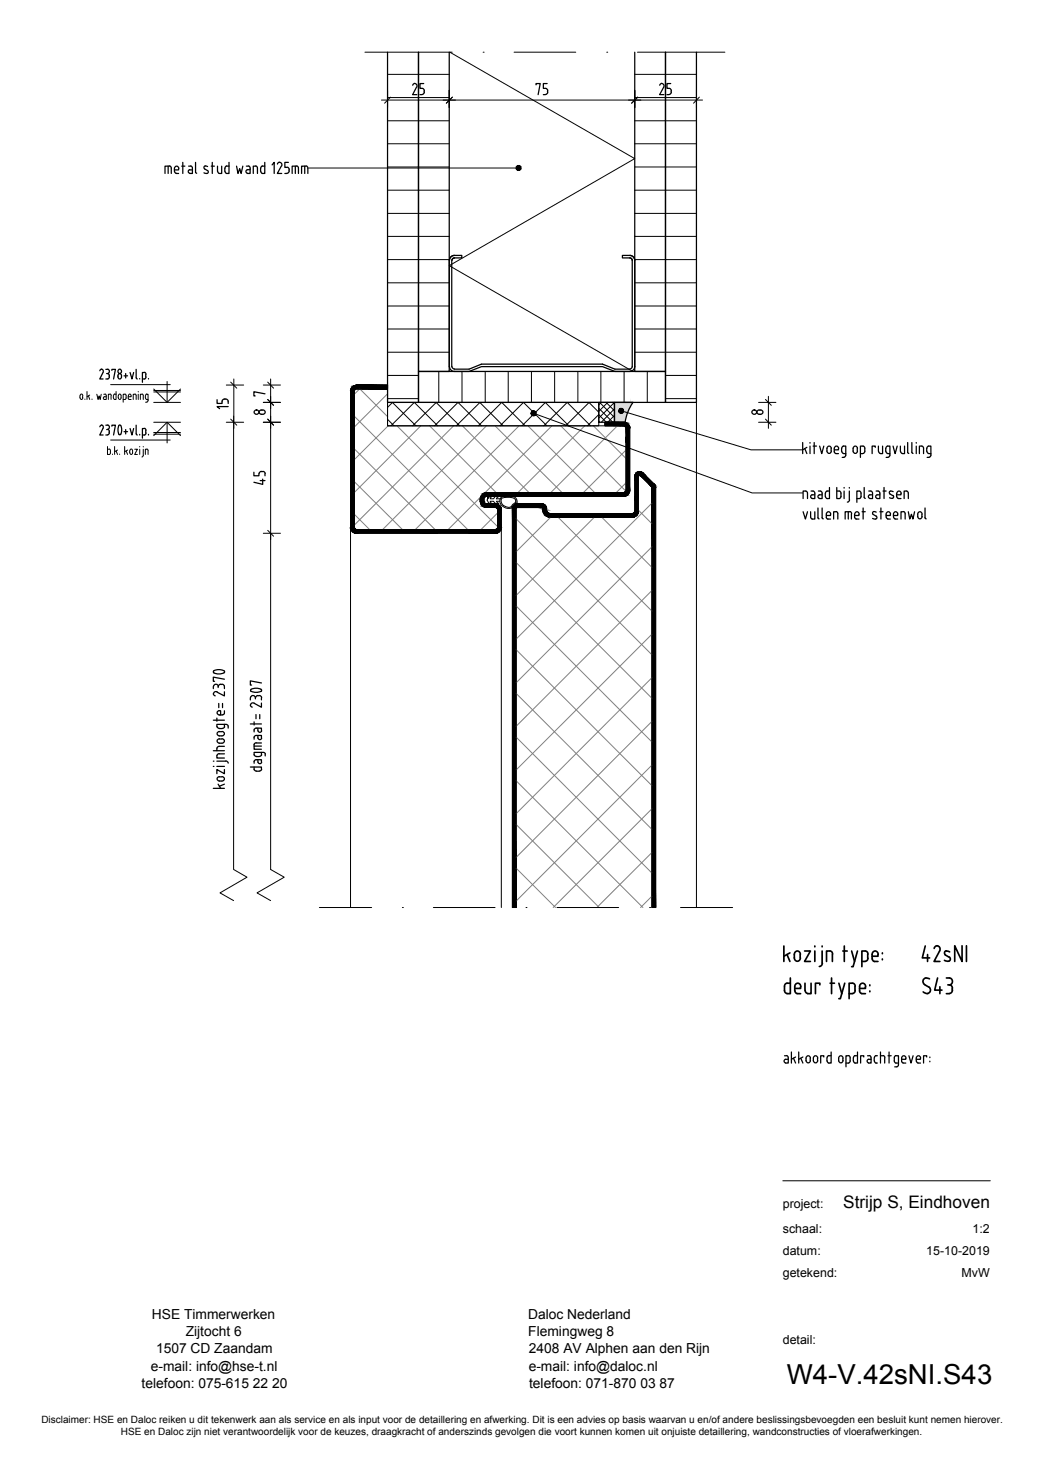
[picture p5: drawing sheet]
<svg xmlns="http://www.w3.org/2000/svg" width="210mm" height="297mm" viewBox="0 0 210 297" stroke-linecap="round" stroke-linejoin="round" font-family="sans-serif">
<g fill="#000" stroke="#000" stroke-width=".2">
<path d="M126.3 99.7h1.1zM129.3 95.5h.4zM72 108h.4zM98.7 100.9v.1zM100.4 107.2h1zM104.1 102.2h6.1zM111.2 104.7h17zM128.1 104h1z"/>
<path d="M104.5 34v.2l.5-.2zM104.5 34.2l.5-.2-.3 .4zM105 34l-.3 .4 .3 .1z"/>
<path d="M104.7 33.6l.3 .4v-.5zM104.7 33.6l.3 .4-.5-.2zM104.5 33.8v.2h.5z"/>
<path d="M105 34v.5l.2-.1zM105 34l.4 .2-.2 .2zM105 34l.4 .2 .1-.2z"/>
<path d="M105 34h.5l-.1-.2zM105.2 33.6l.2 .2-.4 .2zM105 33.5v.5l.2-.4z"/>
<path d="M71 79.1h.7zM71 79.1h.7z"/>
<path d="M71 79.1l.7 .1zM71 79.1l.7 .1z"/>
<path d="M71 79.2l.7 13.8v-13.8zM71 79.2l.7 13.8h-.7z"/>
<path d="M71 79h.8zM71 79l.7 .1z"/>
<path d="M71 78.9h.8zM71 78.9l.8 .1zM71 79h.8zM71 79h.8z"/>
<path d="M71 78.9h.9zM71 78.9h.9z"/>
<path d="M71 78.9h.9zM71 78.9h.8z"/>
<path d="M71 78.8h1zM71 78.8l.9 .1z"/>
<path d="M71.1 78.8h1zM71 78.8h1z"/>
<path d="M72.1 78h6.3zM71.9 78h6.5z"/>
<path d="M71.9 78l6.5 .1zM71.7 78.1h6.7z"/>
<path d="M71.7 78.1l6.7 .1zM71.6 78.2h6.8z"/>
<path d="M71.6 78.2l6.8 .1zM71.4 78.3h7z"/>
<path d="M71.4 78.3h7zM71.3 78.3h7.1z"/>
<path d="M71.3 78.3l7.1 .2v-.2zM71.3 78.3l7.1 .2h-7.2z"/>
<path d="M71.2 78.5l7.2 .1v-.1zM71.2 78.5l7.2 .1h-7.3z"/>
<path d="M71.1 78.6l7.3 .2v-.2zM71.1 78.6l7.3 .2h-7.3z"/>
<path d="M71 93l.7 13.8v-13.8zM71 93l.7 13.8h-.7z"/>
<path d="M107.5 83.5v.3l.5-.1zM107.5 83.8l.5-.1-.4 .3zM107.6 84l.2 .1 .2-.4z"/>
<path d="M108 83.7l-.2 .4 .3 .1zM108 83.7l.3 .4-.2 .1zM108 83.7l.3 .4 .2-.3z"/>
<path d="M107.9 83.2l.1 .5 .2-.5zM107.7 83.3l.2-.1 .1 .5zM107.7 83.3l-.2 .2 .5 .2z"/>
<path d="M108 83.7l.5 .1v-.2zM108 83.7l.4-.4 .1 .3zM108.2 83.2l-.2 .5 .4-.4z"/>
<path d="M98.3 99.7l13.7 .1zM98.2 99.8h13.8z"/>
<path d="M98.2 99.8h13.8zM98.1 99.8h13.9z"/>
<path d="M98.1 99.8l13.9 .1zM98.1 99.8l13.9 .1z"/>
<path d="M98.1 99.9h13.9zM97.8 99.9h14.2z"/>
<path d="M97.8 99.9l14.2 .2v-.2zM97.8 99.9l14.2 .2h-14.3z"/>
<path d="M125.3 83l-.1 .3 .5-.1zM125.2 83.3l.5-.1-.4 .3zM125.3 83.5l.3 .2 .1-.5z"/>
<path d="M125.7 83.2l-.1 .5h.3zM125.7 83.2l.4 .4-.2 .1zM125.7 83.2l.4 .4 .1-.3z"/>
<path d="M125.6 82.7l.1 .5 .2-.5zM125.4 82.8l.2-.1 .1 .5zM125.4 82.8l-.1 .2 .4 .2z"/>
<path d="M125.7 83.2l.5 .1v-.3zM125.7 83.2l.4-.4 .1 .2zM125.9 82.7l-.2 .5 .4-.4z"/>
<path d="M122.5 85.5h4.1zM122.5 85.5h4.1z"/>
<path d="M122.5 85.5l4.3 .1zM122.5 85.5l4.3 .1z"/>
<path d="M122.5 85.6l4.4 .1-.1-.1zM122.5 85.6l4.4 .1h-4.4z"/>
<path d="M122.5 85.7l4.6 .1zM122.5 85.7l4.6 .1z"/>
<path d="M122.5 85.8l4.7 .2-.1-.2zM122.5 85.8l4.7 .2h-4.7z"/>
<path d="M122.5 86h4.8zM122.5 86h4.8z"/>
<path d="M122.5 86l4.8 .1zM122.5 86l4.8 .1z"/>
<path d="M112 99.9h15.3zM112 99.9l15.2 .1z"/>
<path d="M122.5 86.1l4.9 .1zM122.5 86.1l4.9 .1z"/>
<path d="M112 99.9h15.3zM112 99.9h15.3z"/>
<path d="M126.4 86.2l1 .1zM126.4 86.2l1 .1z"/>
<path d="M126.4 86.3h1zM126.4 86.3h1z"/>
<path d="M126.5 99.6l.9 .1zM126.5 99.6l.9 .1z"/>
<path d="M126.5 99.7h.9zM126.4 99.7h1z"/>
<path d="M126.3 99.7h1.1zM126.3 99.7h1.1zM126.2 99.7h1.2z"/>
<path d="M112 99.7l15.3 .2 .1-.2zM112 99.7l15.3 .2h-15.3z"/>
<path d="M126.5 86.3h.9zM126.5 86.3h.9z"/>
<path d="M126.5 86.3l.9 .1zM126.5 86.3l.9 .1z"/>
<path d="M126.6 86.4l.9 .1zM126.6 86.4l.9 .1z"/>
<path d="M126.7 99.5h.7zM126.7 99.5h.7z"/>
<path d="M126.6 99.5l.8 .1zM126.6 99.5l.8 .1z"/>
<path d="M126.6 99.6h.8zM126.5 99.6h.9z"/>
<path d="M126.5 99.6h.9zM126.5 99.6h.9z"/>
<path d="M126.7 86.5h.8zM126.7 86.5h.8z"/>
<path d="M126.7 86.5l.8 .1zM126.7 86.5l.8 .1z"/>
<path d="M126.7 86.6h.8zM126.7 86.6h.8z"/>
<path d="M126.7 86.6h.8zM126.7 86.6h.8z"/>
<path d="M126.7 86.6l.8 .1zM126.7 86.6l.8 .1z"/>
<path d="M126.7 86.7l.8 12.6v-12.6zM126.7 86.7l.8 12.6h-.8z"/>
<path d="M126.7 99.3h.8zM126.7 99.3h.8z"/>
<path d="M126.7 99.3l.8 .1zM126.7 99.3l.8 .1zM126.7 99.4h.8zM126.7 99.4h.8z"/>
<path d="M126.7 99.4h.8zM126.7 99.4l.7 .1zM126.7 99.5h.7zM126.7 99.5h.7z"/>
<path d="M128.5 96.3h.8zM128.5 96.3h.8zM128.5 96.3h.8zM128.5 96.3h.8z"/>
<path d="M128.5 96.5h.7zM128.5 96.5h.7z"/>
<path d="M128.5 96.5l.7 4.5v-4.5zM128.5 96.5l.7 4.5h-.7z"/>
<path d="M128.5 96.4h.7zM128.5 96.4h.7z"/>
<path d="M128.5 96.4h.7zM128.5 96.4l.7 .1z"/>
<path d="M128.5 96.3h.8zM128.5 96.3l.7 .1z"/>
<path d="M128.5 96.3h.8zM128.5 96.3h.8z"/>
<path d="M128.5 96.3h.9zM128.5 96.3h1z"/>
<path d="M128.5 96.3h.9zM128.5 96.3h.8z"/>
<path d="M128.5 96.3h1zM128.5 96.3h1z"/>
<path d="M129.5 96.3h1.1zM129.5 96.3h1.1z"/>
<path d="M129.3 95.5l.5 .1zM129.1 95.6h.7z"/>
<path d="M129.1 95.6l.9 .1zM128.9 95.7h1.1z"/>
<path d="M128.9 95.7l1.3 .1-.2-.1zM128.9 95.7l1.3 .1h-1.4z"/>
<path d="M128.8 95.8l1.5 .2-.1-.2zM128.8 95.8l1.5 .2h-1.6z"/>
<path d="M128.7 96l1.8 .1-.2-.1zM128.7 96l1.8 .1h-2z"/>
<path d="M128.5 96.1l2.1 .2-.1-.2zM128.5 96.1l2.1 .2h-2.1z"/>
<path d="M129.5 96.3h1.1zM129.5 96.3h1.1z"/>
<path d="M129.5 96.3h1.1zM129.5 96.3h1.1z"/>
<path d="M129.6 96.3h1.1zM129.6 96.3h1.1z"/>
<path d="M129.6 96.3h1.1zM129.6 96.3h1.1z"/>
<path d="M129.6 96.3l2.8 1.7-1.7-1.7zM129.6 96.3l2.8 1.7h-1z"/>
<path d="M131.4 98l1.1 .2-.1-.2zM131.4 98l1.1 .2h-1z"/>
<path d="M131.5 98.2l1.1 .1-.1-.1zM131.5 98.2l1.1 .1h-1z"/>
<path d="M131.6 98.3l1.1 .2-.1-.2zM131.6 98.3l1.1 .2h-1z"/>
<path d="M131.7 98.5l1 .1v-.1zM131.7 98.5l1 .1h-.8zM131.9 98.6h.8zM131.9 98.6h.8z"/>
<path d="M131.9 98.6h.8zM131.9 98.6h.8z"/>
<path d="M131.9 98.6l.8 .1zM131.9 98.6l.8 .1z"/>
<path d="M132 98.7h.7zM132 98.7h.7z"/>
<path d="M132 98.7h.7zM132 98.7h.7z"/>
<path d="M132 98.7l.7 85.1v-85.1zM132 98.7l.7 85.1h-.7z"/>
<path d="M71 106.8h.7zM71 106.8h.7z"/>
<path d="M71 106.8h.7zM71 106.8h.7z"/>
<path d="M71 106.8l.7 .1zM71 106.8l.7 .1z"/>
<path d="M71 106.9h.8zM71 106.9h.8z"/>
<path d="M71 106.9l.8 .1zM71 106.9l.8 .1z"/>
<path d="M71 107h.8zM71 107h.8zM71 107h.8zM71 107h.8z"/>
<path d="M71 107h.8zM71 107h.8z"/>
<path d="M71 107l.9 .1zM71 107l.9 .1z"/>
<path d="M71 107.1l1 .1zM71 107.1l1 .1z"/>
<path d="M71 107.2h1zM71 107.2h1z"/>
<path d="M71.1 107.2h1zM71.1 107.2h1z"/>
<path d="M71.1 107.2l1.1 .1zM71.1 107.2l1.1 .1z"/>
<path d="M71.1 107.3h1.3zM71.1 107.3h1.3z"/>
<path d="M71.1 107.3l1.3 .1zM71.1 107.3l1.3 .1z"/>
<path d="M71.2 107.4l1.2 .2v-.2zM71.2 107.4l1.2 .2h-1.1z"/>
<path d="M71.3 107.6h1.1zM71.3 107.6h1.1z"/>
<path d="M71.3 107.6l1.1 .1zM71.3 107.6l1.1 .1z"/>
<path d="M71.4 107.7l1 .1zM71.4 107.7l1 .1z"/>
<path d="M71.5 107.8l.9 .1zM71.5 107.8l.9 .1z"/>
<path d="M71.6 107.9h.8zM71.6 107.9h.8z"/>
<path d="M71.7 107.9h.7zM71.7 107.9h.7z"/>
<path d="M71.9 107.9l.5 .1zM71.9 107.9l.5 .1zM72 108h.4z"/>
<path d="M72.4 107.3l16.1 .7v-.7zM72.4 107.3l16.1 .7h-16.1z"/>
<path d="M88.5 107.3l7.9 .7v-.7zM88.5 107.3l7.9 .7h-7.9z"/>
<path d="M97.2 100.9l.8 .1v-.1zM97.2 100.9l.8 .1h-.8z"/>
<path d="M97.2 101h.8zM97.2 101h.8z"/>
<path d="M97.2 101l.8 .5v-.5zM97.2 101l.8 .5h-.8zM97.2 101.5h.8zM97.2 101.5h.8z"/>
<path d="M97.2 101.5l.8 .1zM97.2 101.5l.8 .1z"/>
<path d="M97.2 101.6l.8 .1v-.1zM97.2 101.6l.8 .1h-.8z"/>
<path d="M97.2 100.8h.8zM97.2 100.8l.8 .1z"/>
<path d="M97.3 100.7h.7zM97.3 100.7l.7 .1z"/>
<path d="M97.2 101.7h.8zM97.2 101.7h.8z"/>
<path d="M97.2 101.7l.9 .1zM97.2 101.7l.9 .1z"/>
<path d="M97.3 100.7h.8zM97.3 100.7h.7z"/>
<path d="M97.3 101.8l.9 .1zM97.3 101.8l.9 .1z"/>
<path d="M97.3 100.6h.9zM97.3 100.6l.8 .1z"/>
<path d="M97.3 101.9l1 .1zM97.3 101.9l1 .1zM97.3 102h1zM97.3 102h1z"/>
<path d="M97.3 100.5h1zM97.3 100.5l.9 .1z"/>
<path d="M97.3 102h1zM97.3 102h1z"/>
<path d="M97.4 100.5h.9zM97.3 100.5h1z"/>
<path d="M97.4 100.5h.9zM97.4 100.5h.9z"/>
<path d="M98.8 100.7v.1zM98.8 100.7l-.1 .1z"/>
<path d="M98.8 100.5h.3zM98.8 100.5h.3z"/>
<path d="M98.8 100.6v.1l.2-.1zM98.8 100.6v.1z"/>
<path d="M98.8 100.5h.3zM98.8 100.5l.2 .1z"/>
<path d="M97.4 100.5h2.7zM97.4 100.5h2.9z"/>
<path d="M97.3 102h3.1zM97.3 102h3.1z"/>
<path d="M100.3 102.8h1.1zM100.4 102.8h1zM100.4 102.8h1z"/>
<path d="M97.4 102l3.2 .1zM97.4 102l3.2 .1z"/>
<path d="M96.4 108h4zM96.4 108h4.2z"/>
<path d="M97.4 102.1h3.4zM97.4 102.1h3.4z"/>
<path d="M97.4 102.1l3.4 .1zM97.4 102.1l3.4 .1z"/>
<path d="M96.4 107.9h4.4zM96.4 107.9l4.2 .1z"/>
<path d="M97.5 102.2h3.4zM97.5 102.2h3.4z"/>
<path d="M97.5 102.2l3.5 .1zM97.5 102.2l3.5 .1z"/>
<path d="M96.4 107.8h4.5zM96.4 107.8l4.4 .1z"/>
<path d="M97.5 102.3h3.6zM97.5 102.3h3.6z"/>
<path d="M96.4 107.7l4.5 .1 .1-.1zM96.4 107.7l4.5 .1h-4.5z"/>
<path d="M97.6 102.3l3.5 .1zM97.6 102.3l3.5 .1z"/>
<path d="M97.6 102.4h3.5zM97.6 102.4h3.5z"/>
<path d="M97.7 102.4l3.5 .1zM97.7 102.4l3.5 .1z"/>
<path d="M96.4 107.6h4.7zM96.4 107.6l4.6 .1z"/>
<path d="M97.7 102.5l3.6 .1zM97.7 102.5l3.6 .1z"/>
<path d="M97.9 102.6h3.4zM97.9 102.6h3.4z"/>
<path d="M96.4 107.4l4.7 .2 .2-.2zM96.4 107.4l4.7 .2h-4.7z"/>
<path d="M98 102.6l3.3 .1zM98 102.6l3.3 .1z"/>
<path d="M98.1 102.7h3.3zM98.1 102.7h3.3zM98.2 102.7h3.2zM98.2 102.7h3.2z"/>
<path d="M100.2 102.7h1.2zM100.2 102.7h1.2z"/>
<path d="M100.3 102.7l1.1 .1zM100.3 102.7l1.1 .1zM100.3 102.8h1.1z"/>
<path d="M100.4 102.8l1 .1zM100.4 102.8l1 .1z"/>
<path d="M100.5 102.9h.9zM100.5 102.9h.9z"/>
<path d="M100.6 102.9h.8zM100.6 102.9h.8z"/>
<path d="M100.6 102.9l.8 .2v-.2zM100.6 102.9l.8 .2h-.7z"/>
<path d="M100.6 107.1h.8zM100.5 107.1h.9z"/>
<path d="M100.5 107.1l.9 .1zM100.4 107.2h1z"/>
<path d="M100.4 107.2h1zM100.4 107.2h1zM100.3 107.2h1.1z"/>
<path d="M100.3 107.2h1.1zM100.3 107.2h1.1z"/>
<path d="M100.3 107.2l1.1 .1zM100.2 107.3h1.2z"/>
<path d="M96.4 107.3l4.9 .1 .1-.1zM96.4 107.3l4.9 .1h-4.9z"/>
<path d="M100.7 107l.7 .1v-.1zM100.7 107l.7 .1h-.8zM100.6 107.1h.8zM100.6 107.1h.8z"/>
<path d="M100.7 103.1h.8zM100.7 103.1h.8z"/>
<path d="M100.7 103.1h.8zM100.7 103.1h.8z"/>
<path d="M100.7 103.1l.8 .1zM100.7 103.1l.8 .1z"/>
<path d="M100.7 103.2h.8zM100.7 103.2h.8zM100.7 103.2h.8zM100.7 103.2h.8z"/>
<path d="M100.7 103.2l.8 3.6v-3.6zM100.7 103.2l.8 3.6h-.8zM100.7 106.8h.8zM100.7 106.8h.8z"/>
<path d="M100.7 106.8h.8zM100.7 106.8h.8z"/>
<path d="M100.7 106.8l.8 .1zM100.7 106.8l.8 .1z"/>
<path d="M100.7 106.9h.8zM100.7 106.9h.8z"/>
<path d="M100.7 106.9h.8zM100.7 106.9l.7 .1z"/>
<path d="M103.7 102.9h.8zM103.7 102.9h.8z"/>
<path d="M103.7 102.9h.8zM103.7 102.9h.8z"/>
<path d="M103.7 102.9l.8 .1zM103.7 102.9l.8 .1z"/>
<path d="M103.7 103l.8 80.8v-80.8zM103.7 103l.8 80.8h-.8z"/>
<path d="M103.7 102.8h.8zM103.7 102.8h.9z"/>
<path d="M103.7 102.8l.8 .1zM103.7 102.8l.8 .1z"/>
<path d="M103.7 102.9h.8zM103.7 102.9h.8z"/>
<path d="M103.7 102.8h.9zM103.7 102.8h.9z"/>
<path d="M103.8 102.8h.8zM103.8 102.8h.8z"/>
<path d="M103.8 102.8h.8zM103.7 102.8h.9z"/>
<path d="M103.8 102.8h.8zM103.8 102.8h.9z"/>
<path d="M104.7 102h5.1zM104.5 102h5.3z"/>
<path d="M104.5 102l5.4 .1zM104.4 102.1h5.5z"/>
<path d="M104.4 102.1h5.5zM104.4 102.1h5.5z"/>
<path d="M104.4 102.1h5.7zM104.4 102.1h5.7h-5.8z"/>
<path d="M104.3 102.1h5.8zM104.2 102.1h5.9z"/>
<path d="M104.2 102.1l6 .1zM104.1 102.2h6.1zM104.1 102.2h6.1z"/>
<path d="M104.1 102.2l6.3 .1-.2-.1zM104.1 102.2l6.3 .1h-6.5zM103.9 102.3h6.5zM103.9 102.3h6.5z"/>
<path d="M103.9 102.3l6.6 .2-.1-.2zM103.9 102.3l6.6 .2h-6.7zM103.8 102.5h6.7zM103.8 102.5h6.7z"/>
<path d="M103.8 102.5l6.7 .1v-.1zM103.8 102.5l6.7 .1h-6.7z"/>
<path d="M103.8 102.6l6.8 .1zM103.8 102.6l6.8 .1z"/>
<path d="M103.8 102.7l6.8 .1zM103.8 102.7l6.8 .1z"/>
<path d="M109.6 102.8h1zM109.6 102.8h1z"/>
<path d="M109.7 102.8h.9zM109.7 102.8h.9z"/>
<path d="M109.7 102.8h.9zM109.7 102.8h.9z"/>
<path d="M109.8 102.8l.8 .1zM109.8 102.8l.8 .1z"/>
<path d="M109.8 102.9h.8zM109.8 102.9h.8zM109.8 102.9h.8zM109.8 102.9h.8z"/>
<path d="M109.8 102.9h.8zM109.8 102.9h.8z"/>
<path d="M109.9 102.9l.7 .1zM109.9 102.9l.7 .1z"/>
<path d="M109.9 103h.7zM109.9 103h.7z"/>
<path d="M109.9 103l.7 .1zM109.9 103l.7 .1z"/>
<path d="M109.9 103.1l.7 .1v-.1zM109.9 103.1l.7 .1h-.7z"/>
<path d="M109.9 103.2l.7 .1zM109.9 103.2l.7 .1z"/>
<path d="M109.9 103.3l.8 .1zM109.9 103.3l.8 .1z"/>
<path d="M109.9 103.4l.8 .1v-.1zM109.9 103.4l.8 .1h-.8z"/>
<path d="M109.9 103.5l.8 .1zM109.9 103.5l.8 .1z"/>
<path d="M109.9 103.6l.9 .1zM109.9 103.6l.9 .1z"/>
<path d="M109.9 103.7l1 .1-.1-.1zM109.9 103.7l1 .1h-.9z"/>
<path d="M110 103.8l1 .1zM110 103.8l1 .1zM110 103.9h1zM110 103.9h1z"/>
<path d="M110 103.9l1.2 .1zM110 103.9l1.2 .1z"/>
<path d="M110.1 104h1.2zM110.1 104h1.2z"/>
<path d="M110.1 104h1.4zM110.1 104h1.4z"/>
<path d="M97.7 100.1l14.3 .2v-.2zM97.7 100.1l14.3 .2h-14.5z"/>
<path d="M97.5 100.3l14.5 .2v-.2zM97.5 100.3l14.5 .2h-14.6z"/>
<path d="M100.3 100.5h11.7zM100.3 100.5h11.7z"/>
<path d="M112 100.4h14.5zM112 100.4l14.4 .1z"/>
<path d="M112 100.4h14.7zM112 100.4h14.5z"/>
<path d="M112 100.4h14.8zM112 100.4h14.7z"/>
<path d="M112 100.3h14.9zM112 100.3l14.8 .1z"/>
<path d="M112 100.2h15zM112 100.2l14.9 .1z"/>
<path d="M112 100.1h15.1zM112 100.1l15 .1z"/>
<path d="M112 100h15.2zM112 100l15.1 .1z"/>
<path d="M111.2 104.7h17zM111.2 104.7l16.8 .1z"/>
<path d="M110.9 104.7h17.5zM110.9 104.7h17.3zM111.2 104.7h17z"/>
<path d="M110.9 104.6h17.6zM110.9 104.6l17.5 .1z"/>
<path d="M110.7 104.5h18zM110.7 104.5l17.8 .1z"/>
<path d="M110.6 104.5h18.1zM110.6 104.5h18.1z"/>
<path d="M110.4 104.4l18.3 .1 .2-.1zM110.4 104.4l18.3 .1h-18.1z"/>
<path d="M110.4 104.3h18.5zM110.4 104.3l18.5 .1z"/>
<path d="M110.2 104.2l18.7 .1 .1-.1zM110.2 104.2l18.7 .1h-18.5z"/>
<path d="M110.2 104.1h18.8zM110.2 104.1l18.8 .1z"/>
<path d="M128.1 104h1zM128.1 104h1z"/>
<path d="M128.1 104h1zM128.1 104h1zM128 104h1.1z"/>
<path d="M110.1 104l18.9 .1 .1-.1zM110.1 104l18.9 .1h-18.8z"/>
<path d="M128.3 103.9h.9zM128.2 103.9h1z"/>
<path d="M128.2 103.9h1zM128.1 104h1z"/>
<path d="M128.5 101l.7 2.5v-2.5zM128.5 101l.7 2.5h-.7z"/>
<path d="M128.5 103.5l.7 .1v-.1zM128.5 103.5l.7 .1h-.8z"/>
<path d="M128.4 103.6l.8 .1zM128.4 103.6l.8 .1z"/>
<path d="M128.4 103.7h.8zM128.4 103.7h.8z"/>
<path d="M128.4 103.7l.8 .1zM128.4 103.7l.8 .1z"/>
<path d="M128.4 103.8h.8zM128.3 103.9h.9z"/>
</g>
<g fill="none" stroke="#7f7f7f" stroke-width=".2">
<path d="M72.8 78.8l-1.1 1M72.9 78.8l5.6 5.6M78.4 79.8l-6.7 6.7M71.7 84.3l23 23M71.7 90.9l16.4 16.3M71.7 97.5l9.7 9.7M78.6 86.2l-6.9 6.9M80.3 86.2l20.4 20.4M85.2 86.2l-13.5 13.5M87 86.2l13.5 13.6M91.8 86.2l-20.1 20.1M93.6 86.2l13.5 13.6"/>
<path d="M98.5 86.2l-21 21M100.2 86.2l13.5 13.5M105.1 86.2l-21 21M106.8 86.2l13.6 13.5M111.7 86.2l-13.5 13.6M113.5 86.2l13.2 13.2M118.4 86.2l-13.6 13.6M120.1 86.2l6.6 6.6M125 86.2l-13.5 13.6M126.7 91.1l-8.6 8.6M126.7 97.8l-1.9 1.9M71.7 104.1l3.1 3.1"/>
<path d="M97.2 100.7l-6.5 6.5M100.7 103.9l-3.4 3.4M104.5 105.1l27.5 27.5M104.5 113.9l27.5 27.5M111.4 104.8l-6.9 6.9M113 104.8l19 18.9M120.3 104.8l-15.8 15.8M121.8 104.8l10.2 10.1M129.2 103.3l2.8 2.7M132 119.6l-27.5 27.5M132 110.7l-27.5 27.5M132 101.9l-27.5 27.5"/>
<path d="M104.5 122.7l27.5 27.5M104.5 131.6l27.5 27.5M132 137.2l-27.5 27.5M132 128.4l-27.5 27.5M104.5 140.4l27.5 27.5M104.5 149.3l27.5 27.5M104.5 158.1l25.6 25.7M132 154.9l-27.5 27.5M132 146.1l-27.5 27.5M104.5 166.9l16.8 16.9M104.5 175.8l7.9 8M132 172.6l-11.2 11.2"/>
<path d="M132 163.8l-20 20M132 181.5l-2.3 2.3"/>
</g>
<g fill="none" stroke="#000" stroke-width=".2">
<path d="M73.9 10.6h17.6M78.4 18.3v3.5M78.4 15.1h12.5M78.4 19.8h12.5M79 19.7l-1.1 1.2M90.9 18.3v3.5M91.1 10.6l37.4 21.5-37.6 21.7 37.2 21.4M91.6 19.7l-1.3 1.2M97.8 10.6h.1M104.1 10.6h12.4M122.8 10.6h.1M128.5 15.1h12.5"/>
<path d="M128.5 19.8h12.5M128.5 18.3v3.5M129 10.6h17.7M129.1 19.7l-1.3 1.2M141 18.3v3.5M141.6 19.7l-1.2 1.2M62.5 34h42.5M77.2 20.3h65M78.4 24.5h12.5M78.4 29.1h12.5M78.4 33.8h12.5M78.4 38.5h12.5"/>
<path d="M128.5 24.5h12.5M128.5 29.1h12.5M128.5 33.8h12.5M128.5 38.5h12.5M78.4 43.2h12.5M78.4 47.9h12.5M78.4 52.6h12.5M78.4 57.3h12.5M128.5 43.2h12.5M128.5 47.9h12.5M128.5 52.6h12.5M128.5 57.3h12.5"/>
<path d="M17.6 79.3v1.6M18.2 80l-.6 .3M19.6 79.8l.3 1.1 .2-.7 .2 .7 .2-1.1M21 79.8h.4l.1 .3v.8h-.4M22.4 77.9h12.1M23.2 79.8h.3M23.2 79.8l-.2 .3M23.5 79.3v1.6h-.3M25.3 79.8h-.4v1.6M25.3 79.8l.2 .1v.7M28 79.3v.1M28 79.8v1.1"/>
<path d="M29.7 79.8h.3v1.3M29.7 79.8l-.2 .3M31.1 78.8l2.7 2.7 2.7-2.7M31.1 79.1h5.4M31.1 79.4h5.4M33.8 77.2v4.3M45.8 78h3.5M46.7 77.4l1.2 1.2M47.3 76.7v10M53.3 78h3.5M54.2 77.4l1.2 1.2M54.8 76.7v99.4l2.7 1.5-5.5 3.2 2.8 1.6"/>
<path d="M71.7 79.2v27.6h-.7a1.44 1.44 0 0 0 1.9 1.2h27.3a1.22 1.22 0 0 0 1.3-1.2v-3.6a1.3 1.3 0 0 0-1.3-1.2h-1.9l-.3-.4v-.8l.3-.3h27.9a1.31 1.31 0 0 0 1.3-1.2l-.1-13.1a1.16 1.16 0 0 0-1.2-.7h-3.7v.7h3.9l.3 .4v12.7l-.2 .4h-.3M71.7 79.2v27.6l.3 .4 28.2 .1M71.7 79.2a.44 .44 0 0 1 .5-.4h6.2v-.8h-6.3a1.24 1.24 0 0 0-1.1 1.2v104.6M72.4 78.8h5.9M72.4 78.7l-.5 .1-.2 .4M78.4 78.8v7.4h47.8l.3 .1 .2 .4M78.4 62h12.5M78.4 66.6h12.5M78.4 71.3h12.5M78.4 76h6.3M88.8 75.2v6.3M93.5 75.2v6.3"/>
<path d="M98.2 75.2v6.3M102.9 75.2v6.3M107.6 75.2v6.3M112.3 75.2v6.3M117 75.2v6.3M121.6 75.2v6.3M126.3 75.2v6.3M128.5 62h12.5M128.5 66.6h12.5M128.5 71.3h12.5M131 75.2v6.3M134.7 76h6.3"/>
<path d="M16.2 80.5l.3 .4 .3-.4M16.7 80.2v.3M16.8 80.1l-.2-.3h-.3l-.1 .7M17.2 80.8v.1M17.9 80.2l.3 .7M18.6 80.8v.1M21.1 80.3h.4M21.1 80.3l-.2 .3 .2 .3M21.8 90.4v1.6h.4l.2-.3M21.8 91h.3M22.1 90.9l.2 .2 .1 .6M22.4 89.1h12.1"/>
<path d="M22.5 80.1v.8M22.5 80.1l-.1-.3h-.5v1.1M22.8 91.9v.1M22.9 80.1v.5M23 80.6l.2 .3M23.2 90.4v1.6M23.5 91.3l.3 .7M23.8 91.1l-.6 .4M23.9 80.5l.1-.5 .2-.2 .3 .2v.5M24 80.5l.2 .4 .3-.4M24.2 91.9v.1M24.9 80.9h.4"/>
<path d="M25.2 90.4v1.6M25.5 80.6l-.2 .3M25.5 91.3l.3 .7M25.8 91.1l-.6 .4M26 80.2v.6l.5 .1M26 80.1l.3-.3 .2 .2v.3h-.5M26.2 91.3v.4M26.3 91.3l.1-.3h.3l.1 .7M26.3 91.7l.3 .3 .2-.3M27 80.9v-1.1l.5 .1 .1 1M27.3 91h.5l-.5 1h.5M28.3 90.4v.1"/>
<path d="M28.3 91v1M28.4 80.9v-1.1l.6 .1v1M29 92.2l-.3 .3M29 90.4v.1M29 91v1.2M29.4 80.1v.5M29.5 81.4h.2M29.5 80.6l.2 .3M29.7 80.9h.3M29.7 91h-.3v1M29.7 90.9l.2 .2 .1 .9M30 81.1l-.3 .3"/>
<path d="M31.1 88.2l2.7-2.7 2.7 2.7M31.1 81.5h5.4M31.1 87.9h5.4M31.1 87.6h5.4M31.1 85.5h5.4M33.8 85.5v4.2M45.8 85.5h3.5M46.7 84.9l1.2 1.2M47.3 84.2v91.9l2.7 1.5-5.5 3.2 2.8 1.6M53.3 81.5h3.5M53.3 85.5h3.5M54.2 84.9l1.2 1.2"/>
<path d="M54.2 80.9l1.2 1.2M71 93h.7M78.4 81.5h42.8v4.7h-42.8zM78.4 84.9l1.4 1.3M78.4 80.7h6.3M79.1 86.2l4.8-4.7 4.7 4.7M79.4 81.5l4.8 4.7M79.5 81.5l-1.1 1M88 86.2l4.7-4.7 4.8 4.7M88.3 81.5l4.7 4.7M88.3 81.5l-4.8 4.7M96.8 86.2l4.8-4.7 4.7 4.7"/>
<path d="M97.1 81.5l4.8 4.7M97.2 81.5l-4.8 4.7M98.4 99.7a1.46 1.46 0 0 0-1.2 1.3M101.2 86.2l4.8-4.7 4.7 4.7M104 99.7v.3M108 83.7l44.2 16.1h10.3M110.1 86.2l4.7-4.7 4.7 4.7M110.4 81.5l4.7 4.7M110.4 81.5l-4.7 4.7M112 99.7v.8M119.2 81.5l2 2M119.3 81.5l-4.8 4.7"/>
<path d="M121.2 82.7l2.8 2.8M121.2 85.3l.2 .2M121.4 81.5l3 3M121.7 81.5l-.5 .5M122.7 81.5l1.7 1.7M122.7 85.5l-1.5-1.5-2.3 2.2M123 81.5l-1.8 1.8M124 81.5l.4 .4M124.4 81.5l-3.2 3.2M124.4 82.8l-2.7 2.7M124.4 84.1l-1.4 1.4M124.4 85.4l-.1 .1"/>
<path d="M125.7 83.2l26.3 7.9h10.4M126.7 86.7v12.5l-.2 .5h-28.2M126.7 88.5v1.1v-1.1M129.2 96.5v7M129.6 96.3l2.3 2.3M129.6 96.3h-.2l-.2 .2M130.2 95.8l2.2 2.2 .3 .7v85.1M130.2 95.8a1 1 0 0 0-1.1-.2 1 1 0 0 0-.6 .9v7l-.3 .4-.2 .1M131.9 98.6l.1 85.2M134.7 80.7h6.3M141 81.5v102.3M153.5 81.5h3.6"/>
<path d="M153.5 85.5h3.6M154.9 84.9l1.2 1.2M154.9 80.9l1.2 1.2M155.5 80.2v6.5M53.3 108h3.5M54.2 107.4l1.2 1.2M71.8 106.7v.3l.4 .2M72.3 107.3h14.9M72.3 107.3h.1M72.4 107.3v.7M88.5 107.3v.7M96.4 107.3v.7"/>
<path d="M97.2 101v.5M97.2 101.5a1.33 1.33 0 0 0 1.1 1.2M98.2 102.7h2M100.2 102.7l.3 .1 .2 .4v3.6M100.7 106.7l-.2 .4-.3 .1M101.3 101h-.8l.5-.5h-.2a.73 .73 0 0 0-.9 .5h-.7l.4-.5h-.3l-.3 .1-.4 .6 .5 .7 .5 .1-.4-.5h.7l.1 .1a.84 .84 0 0 0 1 .3l-.5-.4h.7M101.3 100.8a3.1 3.1 0 0 1 3.1 .1 .82 .82 0 0 1-.4 1.4l-.1 .1a1.03 1.03 0 0 1-1.5 .5 1.42 1.42 0 0 1-1.1-2.1zM101.5 106.8v77M101.6 100.9a2.77 2.77 0 0 1 2.8 .3 .67 .67 0 0 1-.6 .9l-.1 .2a.77 .77 0 0 1-1.3 .3 1.19 1.19 0 0 1-.8-1.7zM104.7 102h5M104.7 102.8h4.9M104.7 102a.99 .99 0 0 0-1 1v80.8"/>
<path d="M104.7 102.7l-.2 .3v80.8M109.7 102.7l.1 .1a1.73 1.73 0 0 0 1.7 1.9M109.7 102a.99 .99 0 0 1 .9 1M110.6 103.1l.2 .6 .7 .3h16.5M111.5 104.8h16.5M129.2 103.5a1.25 1.25 0 0 1-1.2 1.2M64.6 183.8h10.6M81.4 183.8h.1M87.7 183.8h12.5M106.5 183.8h.1M112.7 183.8h12.5M131.5 183.8h.1"/>
<path d="M137.8 183.8h10.5M158.5 239.1h41.9"/>
</g>
<g fill="#dbdbdb" stroke="#dbdbdb" stroke-width=".2">
<path d="M127.6 81.5h.5l-.5 .9z"/>
<path d="M127.6 81.5l-.5 1.9 .5-1zM127.1 81.5h.5l-.5 1.9z"/>
<path d="M127.1 81.5l-.4 2.9 .4-1zM126.7 81.5h.4l-.4 2.9z"/>
<path d="M126.7 81.5l-.2 4 .2-1.1zM126.5 81.5h.2l-.2 4z"/>
<path d="M126.5 81.5l-2.1 4h2.1zM124.4 81.5h2.1l-2.1 4z"/>
</g>
<g fill="none" stroke="#000" stroke-width=".25">
<path d="M78.4 10.6v70.9h6.3v-70.9v64.6h6.2v-64.6M83.5 17.3a.46 .46 0 0 1 .7-.3 .46 .46 0 0 1 .1 .7M84.3 17.7l-.8 1.5h.9M85 19.2h.4M85.4 17.9l.3 .1 .2 .4M85.8 16.9h-.8v1h.4M85.9 18.4v.3M85.9 18.6l-.2 .5h-.3M108.5 17.2v-.3h.8l-.4 2.3M110 19.2h.4M110.7 16.9h-.7v1l.7 .1 .2 .4M110.8 18.4v.3"/>
<path d="M110.9 18.6l-.2 .5h-.3M128.5 10.6v64.6h6.2v-64.6v70.9h6.3v-70.9M133.5 17.3a.46 .46 0 0 1 .7-.3 .46 .46 0 0 1 .1 .7M134.3 17.7l-.8 1.5h.9M135 19.2h.4M135.4 17.9l.3 .1 .2 .4M135.8 16.9h-.8v1h.4M135.8 18.4v.3M135.9 18.6l-.2 .5h-.3M34 33.6v1.5M34.3 33.6h-.9v1.5M34.3 33.6l.3 .2 .1 1.3"/>
<path d="M35.3 34.1a.45 .45 0 0 1 .5-.5 .45 .45 0 0 1 .4 .5M35.3 34.1v.6M35.3 34.7l.4 .4M35.6 35.1h.6M36.2 34.1v.3h-.9M36.8 33.6h.6M37 32.9v2.2M38.2 33.6h.4M38.4 34.4h.5M38.4 34.4a.36 .36 0 0 0-.3 .3 .36 .36 0 0 0 .3 .4M38.6 33.6l.3 .2v1.3h-.5M39.6 32.9v1.9l.2 .3"/>
<path d="M41.3 35l.6 .1M42 33.7l-.5-.1-.2 .2 .1 .4 .7 .5v.4h-.2M42.8 33.6h.6M43 32.9v2.2M44 33.6v1.1M44.9 33.6v1.5h-.7l-.1-.4M45.5 34.1v.6M45.9 33.6h.5M45.9 33.6l-.3 .2v.2M46.4 32.9v2.2h-.7l-.1-.4M47.9 33.6l.3 1.5 .3-1 .3 1 .3-1.5M49.9 33.6h.3"/>
<path d="M50.3 33.6l.3 .2v1.3h-.5M50.6 34.4h-.5a.36 .36 0 0 0-.3 .3 .36 .36 0 0 0 .3 .4M51.7 33.6h-.4v1.5M51.8 33.6l.3 .2v1.3M52.7 34.1v.6M53.1 33.6h.5M53.1 33.6l-.3 .2v.2M53.6 32.9v2.2h-.6l-.2-.4M55.1 33.4l.4-.5v2.2M56.6 32.8l-.4 .4M56.6 32.9l.4 .2v.5M56.9 33.6l-.8 1.5h.9"/>
<path d="M57.7 35.1h.4M58.1 33.9h.2l.2 .4M58.4 32.9h-.7v1h.4M58.5 34.4v.2M58.5 34.6l-.2 .4-.2 .1M59.8 33.6v1.5M60 33.6h-.9v1.5M60 33.6l.4 .2v1.3M61.7 33.6v1.5M61.9 33.6h-.9v1.5M62 33.6l.3 .2v1.3M90.9 52.7v21.5"/>
<path d="M91 52.7a1 1 0 0 1 .9-1h1.6v.5h-1.5l-.5 .3v.2M91.4 52.7v21.5M20.2 75.1a.34 .34 0 0 1 .5-.3l.2 .5-.7 1.4h.7M21.4 74.8h.4M21.6 75.6h.2M21.8 74.7a.45 .45 0 0 1 .3 .5 .45 .45 0 0 1-.3 .4M21.8 75.6l.3 .3v.2M22.1 76.1v.2M22.1 76.3l-.1 .4h-.6M22.6 75v-.2h.8l-.4 1.9M23.9 76.1v-.2l.3-.3 .3 .3 .1 .2M23.9 76.1a.43 .43 0 0 0 .1 .5 .43 .43 0 0 0 .4 .1l.2-.6"/>
<path d="M25.1 76.1h.7M25.4 75.6v.9M26.3 75.4l.4 1.3 .4-1.3M27.6 74.8v1.7l.2 .2M28.3 76.7h.1M28.8 76.7h.4M29.2 75.4h-.4v2M29.2 75.4l.3 .4M29.5 75.8v.6M29.5 76.3l-.3 .4M30.1 76.7h.1M53.6 79.7l-2.2-.4v.9h.2"/>
<path d="M84.7 75.2h50v6.3h-50zM91 74.2a1 1 0 0 0 .9 1h3.1l2.5-1h24.5l2.5 1h3a1 1 0 0 0 1-1v-21.5a1 1 0 0 0-1-1h-1.5v.5h1.5l.4 .3 .1 .2v21.5l-.3 .4-.2 .1M91.5 74.2v.3l.5 .2M91.9 74.7h3.1l2.5-1h24.5l2.5 1h3M20.6 86l.3 .3v.4M20.6 86.1l-.4 .3M20.8 86.8l-.6 1.3h.7M21.4 86.1h.4M21.4 88.1h.4M21.6 87h.2M21.8 86a.45 .45 0 0 1 .3 .5 .45 .45 0 0 1-.3 .4l.3 .3v.2M22.1 87.4v.2"/>
<path d="M22.1 87.6v.2l-.3 .2M22.6 86.3v-.2h.8l-.4 2M24 87.9l.2 .1 .2-.1M24.1 87.9l-.2-1a.66 .66 0 0 1 .3-.9l.2 .2 .2 .7-.1 1M25.1 87.4h.7M25.4 87v.9M26.3 86.8l.4 1.3 .4-1.3M27.6 86.1v1.7l.2 .3M28.3 88v.1M28.8 88.1h.4M29.2 86.8h-.4v1.9M29.2 86.7l.3 .4"/>
<path d="M29.5 87.2v.5M29.5 87.7l-.3 .4M30.1 88v.1M43.9 80.9v.8h1.1v-.5a.64 .64 0 0 1 .6-.4 .64 .64 0 0 1 .6 .4v.5M46.2 82.3h-2.3l.5 .4M51.4 95.6v.7h1v-.4M52.7 97.3h.9M52.9 95.5h.3M52.9 83h.3M52.9 95.4l-.4 .3v.2M52.9 83a.45 .45 0 0 0-.4 .4 .45 .45 0 0 0 .4 .5 .52 .52 0 0 0 .6-.1 .52 .52 0 0 0 .1-.6l-.4-.2M53.2 97v1.1l-1.8-.5"/>
<path d="M53.2 95.4l.4 .3 .1 .2M53.6 95.9v.4M121.2 81.5h3.2v4h-3.2zM128.1 81.5h-3.7v4h2.1M128.1 81.5l-1.1 2.2-.5 1.8M153.7 83h.2M153.7 83a.45 .45 0 0 0-.5 .4 .45 .45 0 0 0 .5 .5 .52 .52 0 0 0 .5-.1 .52 .52 0 0 0 .2-.6l-.5-.2M162.5 89.6v2.2M162.9 90.8l.4 1M163.1 99.4h-.5v1.6M163.1 99.4l.3 .2v1.4M163.3 90.6l-.8 .5"/>
<path d="M164 89.6v.1M164 90.3v1.5M164.2 99.4l.6 .1 .1 .4v1.1h-.5M164.6 90.3h.7M164.8 89.6v2.2M165.7 99.4l.5 .1 .2 .4v1.1h-.5M165.9 90.3l.4 1.5 .5-1.5M167 99.9v.6M167.6 90.4a.45 .45 0 0 1 .7 .4v.5a.45 .45 0 0 1-.5 .5 .45 .45 0 0 1-.4-.5v-.5zM167.9 98.7v2.3l-.6-.1-.2-.4M167.9 99.4l-.6 .1-.2 .4M168.9 91.4l.3 .4"/>
<path d="M169.2 91.8h.5M169.4 98.7v2.3h.4M169.4 99.4h.4M169.7 90.8v.3h-.8M169.8 90.8a.45 .45 0 0 0-.5-.5 .45 .45 0 0 0-.4 .5v.7M169.9 99.4l.3 .2v.9M170.3 90.8v.6M170.4 90.8l.2-.4 .6-.1v1.8l-.1 .2-.3 .3M170.4 91.4v.2l.4 .2M170.5 92.6h.3M170.7 91.8h.5M170.9 98.7v.1"/>
<path d="M170.9 99.4v1.6M171.9 98.7v.1M171.9 99.4v1.8M173.5 90.8v.5M173.6 90.8a.45 .45 0 0 0-.5-.5 .45 .45 0 0 0-.4 .5v.5a.45 .45 0 0 0 .4 .5 .45 .45 0 0 0 .5-.5M174.2 91.8h.5M174.9 98.7v2l.3 .2M175 91.4v-.6l-.1-.4-.7-.1v2.3M175 91.4v.2l-.3 .2M175.9 99.4l.5 .1 .2 .4v1.1h-.5M177.2 90.6v-.3h-.7v1.5M177.3 99.4l.6 .1 .2 .4v1.1h-.6"/>
<path d="M177.8 90.3v1.1M177.8 91.4l.1 .2 .3 .2M178.6 90.3v1.5h-.4M178.7 99.4h.7M178.9 98.7v2.3M179.3 90.8v.6M179.3 91.4l.1 .2 .3 .2M179.4 92.6h.3M179.7 90.3h.4v1.8v.2l-.3 .3M179.7 91.8h.4M179.7 90.3l-.3 .2-.1 .3M180.8 90.3l.4 1.5 .4-1.5"/>
<path d="M180.8 99.6l-.5-.2-.3 .3 .1 .3 .6 .4M181.5 99.9v.7M181.5 99.9a.45 .45 0 0 1 .5-.5 .45 .45 0 0 1 .4 .5M182.2 90.3v1.1M182.3 91.4v.2l.3 .2M182.4 99.9v.3h-.9M183.1 90.3v1.5h-.5M183.7 89.6v2l.3 .2M184.6 89.6v2l.2 .2M185.5 89.6v.1M185.5 90.3v1.5M186.1 91.8v-1.5h.5l.3 .2v1.3"/>
<path d="M187.6 90.8v.6M187.6 91.4l.1 .2 .3 .2M187.7 92.6h.3M188 90.3h.4v1.8v.2l-.3 .3M188 91.8h.4M188 90.3l-.3 .2-.1 .3M162.6 103.6l.4 1.5 .4-1.5M164.1 103.6v1.1M164.1 104.7v.2l.3 .2M164.4 100.2h.5M164.4 100.2a.36 .36 0 0 0-.3 .3 .36 .36 0 0 0 .3 .4M164.9 103.6v1.5h-.5"/>
<path d="M165.6 102.9v1.9M165.6 104.8l.2 .3M166.4 100.2h-.5a.36 .36 0 0 0-.3 .3 .36 .36 0 0 0 .3 .4M166.4 102.9v1.9M166.4 104.8l.2 .3M167.3 104.1v.8l.3 .2M167.3 104.1a.45 .45 0 0 1 .4-.5 .45 .45 0 0 1 .4 .5M167.6 105.1h.5M168.1 104.1v.3h-.8M169.2 103.6h-.5v1.5M169.2 103.6l.3 .2 .1 1.3M170.2 100.5v.2l-.3 .3"/>
<path d="M171.7 103.6v1.5M172 101.2l-.3 .4-.2 .1M172 103.6h-.9v1.5M172 103.6l.3 .2 .1 .2M172.3 104v1.1M173 104.1v.7M173 104.7l.2 .4h.7M173 104.1a.45 .45 0 0 1 .5-.5 .45 .45 0 0 1 .4 .5M173.9 104.1v.3h-.9M174.3 100.5l-.1-.9-.3-.2h-.5v2.3M174.3 100.5l-.2 .4-.7 .1M174.5 103.6h.6"/>
<path d="M174.7 102.9v2.2M176.1 100.2h.5M176.1 100.2a.36 .36 0 0 0-.3 .3 .36 .36 0 0 0 .3 .4M177.4 104.5l.1 .4a.54 .54 0 0 1-.9 .1M177.4 103.7l-.5-.1-.3 .2 .2 .4 .5 .3M178.1 100.2h-.5a.36 .36 0 0 0-.4 .3 .36 .36 0 0 0 .4 .4M178.1 103.6h.6M178.3 102.9v2.2M179.4 104.1l.1 .8 .2 .2M179.4 104.1a.45 .45 0 0 1 .4-.5 .45 .45 0 0 1 .5 .5M179.7 105.1h.5M180 100.8l.6 .1"/>
<path d="M180.2 104.1v.3h-.8M180.7 100.3l.2 .4-.3 .2M180.8 104.1v.6M180.8 104.1a.45 .45 0 0 1 .5-.5 .45 .45 0 0 1 .4 .5M180.9 104.7l.3 .4M181.2 105.1h.5M181.5 100.5l.3 .4M181.7 104.1v.3h-.9M181.8 101h.6M182.8 103.6h-.4v1.5M182.9 103.6l.3 .2v1.3M183 101v-1.6h.5l.3 .2 .1 1.4"/>
<path d="M183.9 103.6l.2 1.5 .4-1 .3 1 .3-1.5M185.8 104.1v.5M185.8 104.1a.45 .45 0 0 1 .4-.5 .45 .45 0 0 1 .4 .5M185.8 104.6a.45 .45 0 0 0 .4 .5 .45 .45 0 0 0 .4-.5M186.6 104.1v.5M187.2 104.8l.3 .3M187.2 102.9v1.9M43.2 139v.4M43.2 139a.49 .49 0 0 1 .5-.5 .49 .49 0 0 1 .5 .5M43.3 136.3l1.2 .2 .8-.2M44.2 139v.2M44.7 138.6h.2"/>
<path d="M44.7 138.5l-.4 .3-.1 .2M44.9 138.5l.5 .3v.6M45.3 135.8l-.8-.2-.8 .1-.5 .2 .1 .3M45.3 135.8l.2 .2-.2 .2M45.4 137.5l-2.2-.4v.9h.2M50.8 140l1.2 .2 .8-.2M52.9 138.3l-2.2-.4v.8h.2M43.2 159.6h2.2M43.2 155.2h.1M43.2 154.1h.1M43.2 152h2.2M43.2 145.8h2.2"/>
<path d="M43.2 140.5l.4 .4M43.9 155.2h1.5M43.9 154.1h1.8M43.9 145.4v.6M43.9 151.5v.5M43.9 147.1l.3 .3 .2 .1M44 140.1h-.5l-.3 .4M44 157.5a1.03 1.03 0 0 1 1.4 0v.4a.87 .87 0 0 1-1.5-.2zM44.2 158.8l.5 .8M44.3 142.4v.9M44.4 147.5h.6M44.4 143.9h.3v.9"/>
<path d="M44.4 149.6h.5M44.4 148.2h.5M44.4 149.6a.45 .45 0 0 0-.5 .4 .45 .45 0 0 0 .5 .5l.8-.1a.44 .44 0 0 0 .2-.5 .44 .44 0 0 0-.5-.3M44.4 148.1a.45 .45 0 0 0-.5 .5 .45 .45 0 0 0 .5 .4l.8-.1a.44 .44 0 0 0 .2-.5 .44 .44 0 0 0-.5-.3M44.4 143.9a.45 .45 0 0 0-.5 .4 .45 .45 0 0 0 .5 .5h.6M45 142.4v.9M45.4 155.8v.9l-1.5-.9v.9M45.4 152.6h-1.2l-.3 .4v.5h1.5M45.4 151.1l-1.2 .1-.3 .3M45.4 143.9v.7l-.3 .1M45.4 140.1v.8l-1.5-.7M45.4 158.8l-1 .4"/>
<path d="M45.4 146.7v.4M45.5 147.1l-.3 .3-.2 .1M45.7 154.1l.4 .2 .1 .2M45.7 146.7h-1.8v.4M45.7 146.7l.4 .1 .1 .6M50.7 155.3h2.2v.5M50.7 146.6h2.2M50.7 141.3v.4M50.7 142.8l.4 .4M50.7 141.3a.5 .5 0 0 1 .6-.5 .5 .5 0 0 1 .4 .7M50.8 140l-.1-.2a1.63 1.63 0 0 1 2.3 0l-.2 .2M51.4 155.3l.1 .6 .4 .2"/>
<path d="M51.4 150.8v.9h1.5M51.4 146.2v.6M51.4 151.1h1.5M51.4 152.8l.3 .3h.2M51.5 142.4h-.5l-.3 .4M51.8 144.7v.8M51.9 156.2h.6M51.9 153.2h.6M51.9 150.4h1M51.9 150.4h-.2l-.3 .4M52.2 147.4v.6M52.2 148.9v.6"/>
<path d="M52.2 153.8v.5M52.2 140.9h.3M52.2 140.8l-.4 .2-.1 .3M52.2 154.3a.36 .36 0 0 0 .4 .3 .36 .36 0 0 0 .4-.3M52.2 149.4a.36 .36 0 0 0 .4 .4 .36 .36 0 0 0 .4-.4M52.2 148a.36 .36 0 0 0 .4 .3 .36 .36 0 0 0 .4-.3M52.5 140.8l.4 .2 .1 .3M52.6 144.7v.8M52.9 154.3v-.5h-1l-.4 .2-.1 .5M52.9 149.5v-.6h-1l-.4 .2-.1 .6M52.9 148v-.6h-1l-.4 .2-.1 .6M52.9 142.4v.8l-1.5-.8"/>
<path d="M52.9 141.3v.4M52.9 152.3v.5M53 155.8l-.3 .3h-.2M53 152.8l-.3 .3h-.2M53.3 152.3h-1.9v.5M53.3 152.3l.2 .1 .2 .3M53.7 152.7v.4M158.8 213.8h.6l.2 .4M159 214.5h.6M159 214.5a.36 .36 0 0 0-.3 .3 .36 .36 0 0 0 .3 .4M159.6 214.2v1.1h-.6M160.2 213v2.3"/>
<path d="M160.6 214.3l.4 1M161 214l-.8 .5M161.7 213v2.3M162.1 214.3l.4 1M162.5 214l-.8 .5M163.2 214.7a.45 .45 0 0 0 .4 .5 .45 .45 0 0 0 .4-.5M164 214.3v.4M164 214.3a.45 .45 0 0 0-.4-.5 .45 .45 0 0 0-.4 .5v.4M164.6 214.7a.45 .45 0 0 0 .5 .5 .45 .45 0 0 0 .4-.5M165.5 214.3v.4M165.5 214.3a.45 .45 0 0 0-.4-.5 .45 .45 0 0 0-.5 .5v.4M166.8 214v-.2h-.7v1.5"/>
<path d="M167.4 214.2v.6M167.4 214.8l.1 .2 .3 .3M167.8 213.8h.4M167.8 213.7l-.3 .2-.1 .3M168.2 213v2.3h-.4M169.8 214.7a.45 .45 0 0 0 .4 .5 .45 .45 0 0 0 .4-.5M170.6 214.3v.4M170.6 214.3a.45 .45 0 0 0-.4-.5 .45 .45 0 0 0-.4 .5v.4M171.2 215.3h.5M171.7 213.8h-.5v2.2M171.7 213.7l.3 .2 .1 .3M172.1 214.2l-.1 .8-.3 .3"/>
<path d="M172.7 214.2v.6M173.6 213v2.3l-.7-.1-.1-.4M173.6 213.8h-.7l-.1 .4M174.8 214v-.2h-.6v1.5M175.6 213.8h.5l.2 .4M175.8 214.5h.5M175.8 214.5a.36 .36 0 0 0-.3 .3 .36 .36 0 0 0 .3 .4M176.3 214.2v1.1h-.5M177 214.2v.6M177 214.8v.2l.4 .3M177.3 213.8h.3M177.3 215.3h.3"/>
<path d="M177.4 213.7l-.4 .2v.3M178.2 213.8h.7l.2 .4M178.2 213v2.3M179.1 214.2v1.1M179.7 213.8h.7M180 213v2.3M181 214.2l.1 .8 .3 .3h.5M181 214.2l.2-.4h.7v1.8l-.1 .2-.3 .2M181.1 216h.4M182.8 215.3h.5M183.3 214.3v.2h-.8M183.4 214.3a.44 .44 0 0 0-.3-.5 .44 .44 0 0 0-.5 .2 1.12 1.12 0 0 0 .1 1.2h.1"/>
<path d="M184 213.8l.4 1.5 .4-1.5M185.5 214.8l.3 .4M185.8 215.3h.5M186.3 214.3v.2h-.8M186.4 214.3a.45 .45 0 0 0-.5-.5 .45 .45 0 0 0-.4 .5v.6M187.6 214v-.2h-.7v1.5M188.2 214v.2M188.2 214.9v.1"/>
<circle cx="24.2" cy="75.2" r=".41"/>
<circle cx="51.9" cy="83.5" r=".47"/>
<circle cx="152.7" cy="83.5" r=".47"/>
</g>
<g fill="none" stroke="#000" stroke-width=".34">
<path d="M158.7 191.5v3.2M158.8 199.7l.1 1.1 .4 .4M159.3 193.3l.6 1.4M159.9 192.9l-1.2 .7M160 198v3.2h-.7M160 199.1l-.9 .1-.3 .5M160.8 193.3v.7M160.8 193.3a.62 .62 0 0 1 .6-.7 .62 .62 0 0 1 .6 .7M160.8 193.9a.62 .62 0 0 0 .6 .7 .62 .62 0 0 0 .6-.7M162 193.3v.7M162.1 199.8v.3h-1.2M162.1 199.8a.62 .62 0 0 0-.6-.7 .62 .62 0 0 0-.6 .7v.8"/>
<path d="M162.9 192.6h1.1l-1.1 2.1h1.1M162.9 199.1v1.5M164.2 199.1v2.1h-.7M164.9 191.5v.2M164.9 192.6v2.1M165.9 199.4v-.3h-.8v2.1M166.4 191.5v.2M166.4 192.6v2.4M166.5 195a.66 .66 0 0 1-.7 .7M168 199.1h.9M168.3 198v3.2M168.5 193.2v1.5"/>
<path d="M168.5 193.2l-.2-.6h-1v2.1M169.8 199.1l.6 2.1M170.6 192.6h.9M170.9 191.5v3.2M171 199.1l-.9 3.1h-.3M172.4 192.6l.6 2.1M173.1 199.7v.9M173.1 199.7l-.3-.5-.9-.1v3.1M173.6 192.6l-.9 3.1h-.3M174.5 194.7h.6M175.2 199.8v.3h-1.2M175.2 199.8a.62 .62 0 0 0-.6-.7 .62 .62 0 0 0-.6 .7l.1 1.1 .3 .3"/>
<path d="M175.6 193.2v.8M175.7 193.2l-.3-.6h-.9v3.1M175.7 194l-.1 .3-.4 .3M176.1 199.4v.2M176.5 193.3l.1 .8 .2 .5 .9 .1M176.5 193.3a.62 .62 0 0 1 .6-.7 .62 .62 0 0 1 .7 .7M177.7 193.3v.3h-1.2M178.6 192.9v.2M178.6 194.2v.1M187.2 199.4l.8 .4M187.3 191.5l-.6 2.5h1.5M187.4 198l.7 .2"/>
<path d="M187.4 198a.72 .72 0 0 0-.6 .6 .72 .72 0 0 0 .4 .7M187.7 193.3v1.4M188 199.8a.72 .72 0 0 1 .3 .8 .72 .72 0 0 1-.6 .6M189.1 192a.64 .64 0 0 1 .9-.4 .64 .64 0 0 1 .2 1M189.8 198l-.6 2.5h1.5M190.2 192.6l-1.1 2.1h1.1M190.2 199.8v1.4M191.3 193.4l.9 .4 .2 .5-.4 .3-.8-.1M191.6 192.6l.6 .1M191.6 192.5l-.4 .3 .2 .5M191.6 198h.6M191.9 199.4h.3"/>
<path d="M192.2 198a.7 .7 0 0 1 .6 .7 .7 .7 0 0 1-.6 .7 .66 .66 0 0 1 .6 .7M194.7 191.5v3.2l-1.4-3.2v3.2M195.6 191.5v3.2M160.9 200.6l.1 .3 .4 .3M161.3 201.2h.8M163 200.5l.1 .3 .4 .4M171.9 201.2h.7M173.1 200.5l-.1 .3-.4 .4M174.4 201.2h.8M176.1 200.6v.2M186.9 200.8l.8 .4M191.6 201.2h.6"/>
<path d="M192.7 200.1v.4M192.8 200.5a.66 .66 0 0 1-.6 .7"/>
</g>
<text font-size="5.6" x="159.3" y="280.3">W4-V.42sNI.S43</text>
<text font-size="3.5" x="170.7" y="244.6">Strijp S, Eindhoven</text>
<g font-size="2.8">
<text x="30.7" y="267">HSE Timmerwerken</text>
<text x="106.9" y="267">Daloc Nederland</text>
<text x="31.6" y="274">1507 CD Zaandam</text>
<text x="37.6" y="270.5">Zijtocht 6</text>
<text x="106.9" y="270.5">Flemingweg 8</text>
<text x="107.1" y="274">2408 AV Alphen aan den Rijn</text>
<text x="28.7" y="281.1">telefoon: 075-615 22 20</text>
<text x="30.5" y="277.6">e-mail: info@hse-t.nl</text>
<text x="107" y="277.6">e-mail: info@daloc.nl</text>
<text x="107.1" y="281.1">telefoon: 071-870 03 87</text>
</g>
<g font-size="2.5">
<text x="158.5" y="244.6">project:</text>
<text x="158.5" y="249.6">schaal:</text>
<text x="196.8" y="249.6">1:2</text>
<text x="158.5" y="254.1">datum:</text>
<text x="187.5" y="254.1">15-10-2019</text>
<text x="158.5" y="258.6">getekend:</text>
<text x="194.6" y="258.6">MvW</text>
<text x="158.5" y="272.1">detail:</text>
</g>
<g font-size="2">
<text x="8.4" y="288.1">Disclaimer: HSE en Daloc reiken u dit tekenwerk aan als service en als input voor de detaillering en afwerking. Dit is een advies op basis waarvan u en/of andere beslissingsbevoegden een besluit kunt nemen hierover.</text>
<text x="24.5" y="290.6">HSE en Daloc zijn niet verantwoordelijk voor de keuzes, draagkracht of anderszinds gevolgen die voort kunnen komen uit onjuiste detaillering, wandconstructies of vloerafwerkingen.</text>
</g>
</svg>
